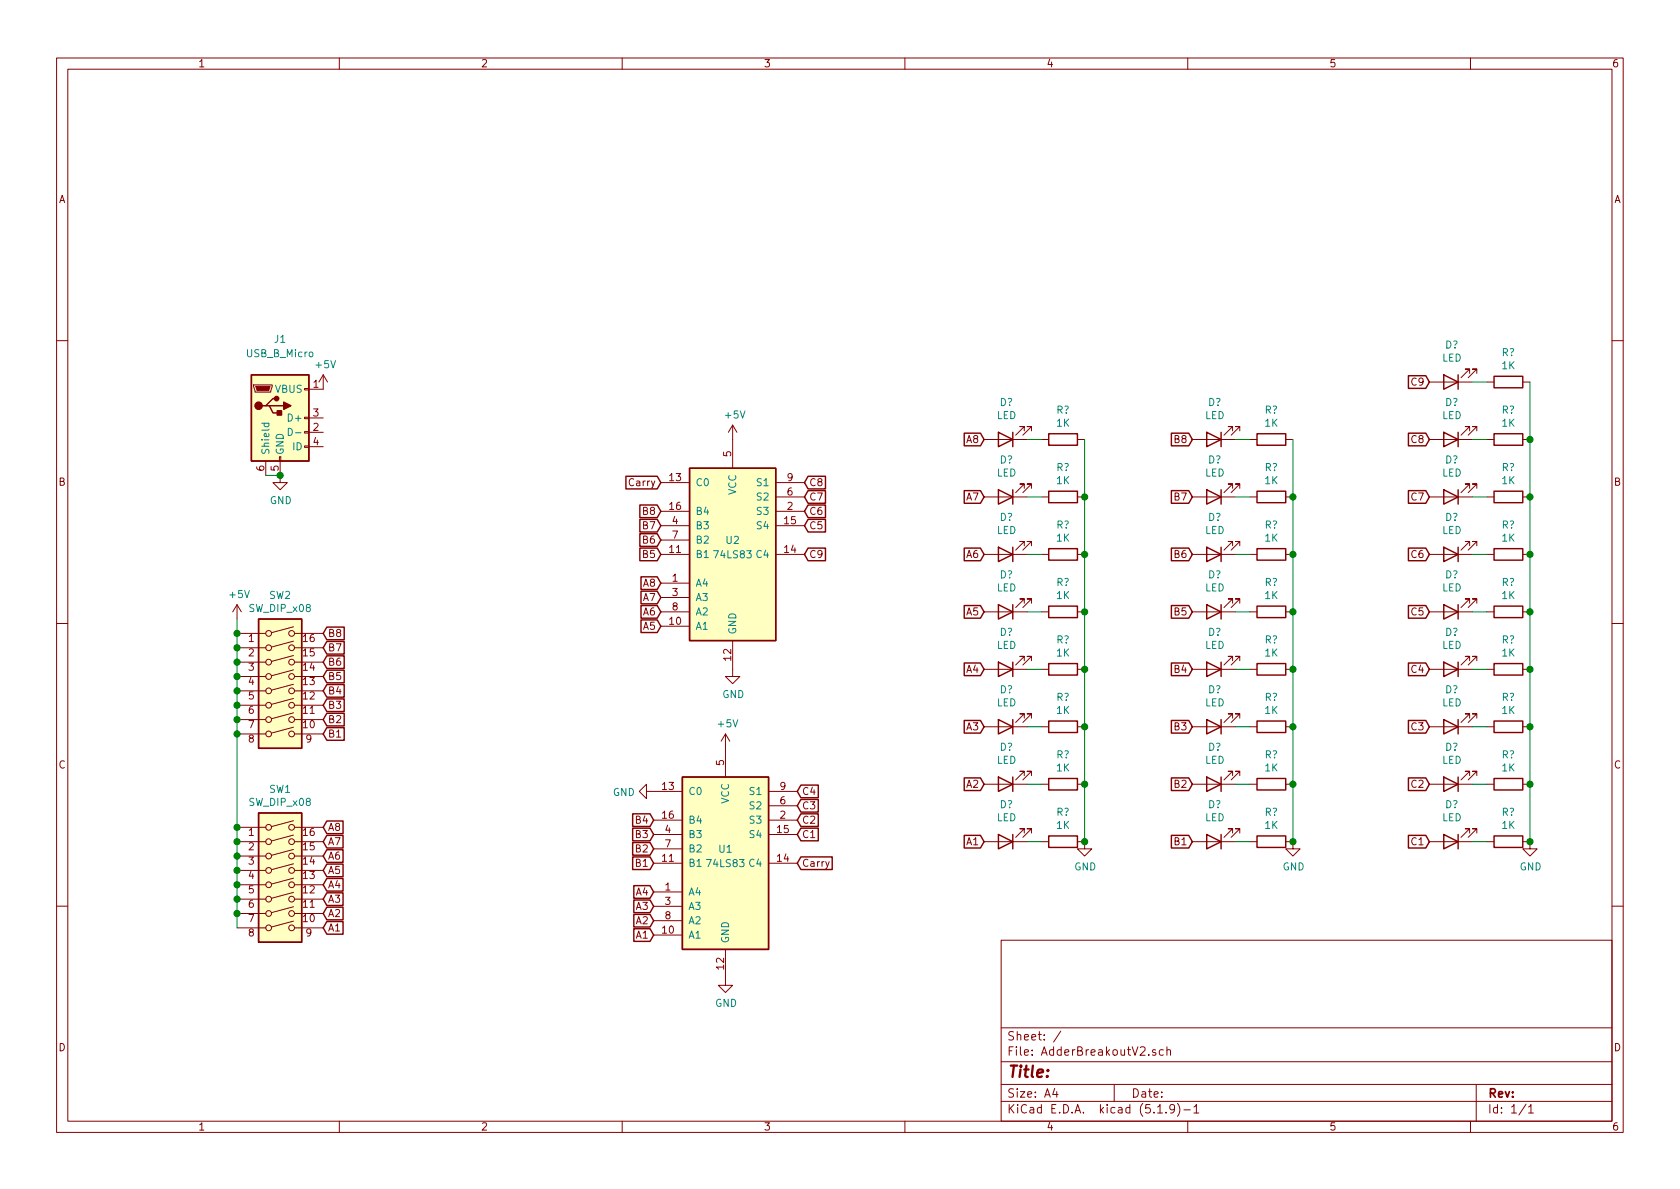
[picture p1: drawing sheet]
<svg xmlns="http://www.w3.org/2000/svg" width="297mm" height="210mm" viewBox="0 0 297 210" stroke-linecap="round" stroke-linejoin="round" font-family="sans-serif">
<g fill="none" stroke="#840000" stroke-width=".18">
<path d="M10 10.3h277v189.9h-277zM12 12.2h273v186.1h-273zM60 10.3v1.9M110 10.3v1.9M160 10.3v1.9M210 10.3v1.9M260 10.3v1.9M10 60.2h2M44.8 68.1h3.3v.2l-.2 1h-2.8zM53.8 78.9h.8v.2h-.8zM53.8 76.3h.8v.3h-.8zM53.8 73.8h.8v.2h-.8z"/>
<path d="M53.8 68.7h.8v.3h-.8zM54.6 76.4h2.5M54.6 73.9h2.5M54.6 79h2.5M57.1 66.3v2.5h-2.5M57.1 66.3l-.7 1.3M57.1 66.3l.8 1.3M129.5 75.2v7.6M129.5 75.2l-.7 1.2M129.5 75.2l.8 1.2M174 77.7h7.6M181.1 76.2v-.8h-.8h.8l-1.5 1.6"/>
<path d="M182.4 76.2v-.8h-.8h.8l-1.6 1.6M184.1 77.7h1.3M190.5 77.7h1.3M210.8 77.7h7.6M217.9 76.2v-.8h-.7h.7l-1.5 1.6M219.2 76.2v-.8h-.8h.8l-1.5 1.6M221 77.7h1.2M227.3 77.7h1.3M252.7 77.7h7.6M252.7 67.6h7.6M259.8 66v-.7h-.7h.7l-1.5 1.5M259.8 76.2v-.8h-.7h.7l-1.5 1.6"/>
<path d="M261.1 66v-.7h-.8h.8l-1.5 1.5M261.1 76.2v-.8h-.8h.8l-1.5 1.6M262.9 77.7h1.3M262.9 67.6h1.3M269.2 77.7h1.3M269.2 67.6h1.3M285 60.2h2M47 81.5v2.6M49.4 80.8h.3v.7h-.3zM49.5 81.5v3.8h1.3l-1.3 1.3-1.2-1.3h1.2M116.8 98h5.1M116.8 85.3h5.1"/>
<path d="M116.8 93h5.1M116.8 90.4h5.1M116.8 95.5h5.1M137.2 98h5M137.2 87.9h5M137.2 85.3h5M137.2 93h5M137.2 90.4h5M174 98h7.6M174 87.9h7.6M181.1 86.4v-.8h-.8h.8l-1.5 1.5M181.1 96.5v-.7h-.8h.8l-1.5 1.5"/>
<path d="M182.4 86.4v-.8h-.8h.8l-1.6 1.5M182.4 96.5v-.7h-.8h.8l-1.6 1.5M184.1 98h1.3M184.1 87.9h1.3M190.5 98h1.3M190.5 87.9h1.3M210.8 98h7.6M210.8 87.9h7.6M217.9 96.5v-.7h-.7h.7l-1.5 1.5M217.9 86.4v-.8h-.7h.7l-1.5 1.5M219.2 96.5v-.7h-.8h.8l-1.5 1.5M219.2 86.4v-.8h-.8h.8l-1.5 1.5"/>
<path d="M221 98h1.2M221 87.9h1.2M227.3 98h1.3M227.3 87.9h1.3M252.7 98h7.6M252.7 87.9h7.6M259.8 96.5v-.7h-.7h.7l-1.5 1.5M259.8 86.4v-.8h-.7h.7l-1.5 1.5M261.1 96.5v-.7h-.8h.8l-1.5 1.5M261.1 86.4v-.8h-.8h.8l-1.5 1.5M262.9 98h1.3M262.9 87.9h1.3"/>
<path d="M269.2 98h1.3M269.2 87.9h1.3M10 110.3h2M41.9 106.9l-.8 1.3M41.9 106.9v2.6M41.9 106.9l.8 1.3M41.9 112h5.1M41.9 119.6h5.1M41.9 117.1h5.1M41.9 114.5h5.1M51.9 118.5l-3.9 1M51.9 115.9l-3.9 1.1"/>
<path d="M51.9 113.4l-3.9 1M51.9 110.8l-3.9 1.1M52.1 112h5M52.1 119.6h5M52.1 117.1h5M52.1 114.5h5M116.8 108.2h5.1M116.8 103.1h5.1M116.8 110.7h5.1M116.8 105.7h5.1M129.5 113.3v6.3h1.3l-1.3 1.3-1.2-1.3h1.2M174 108.2h7.6"/>
<path d="M174 118.4h7.6M181.1 106.7v-.8h-.8h.8l-1.5 1.5M181.1 116.8v-.7h-.8h.8l-1.5 1.5M182.4 106.7v-.8h-.8h.8l-1.6 1.5M182.4 116.8v-.7h-.8h.8l-1.6 1.5M184.1 108.2h1.3M184.1 118.4h1.3M190.5 108.2h1.3M190.5 118.4h1.3M210.8 108.2h7.6M210.8 118.4h7.6M217.9 106.7v-.8h-.7h.7l-1.5 1.5"/>
<path d="M217.9 116.8v-.7h-.7h.7l-1.5 1.5M219.2 106.7v-.8h-.8h.8l-1.5 1.5M219.2 116.8v-.7h-.8h.8l-1.5 1.5M221 108.2h1.2M221 118.4h1.2M227.3 108.2h1.3M227.3 118.4h1.3M252.7 108.2h7.6M252.7 118.4h7.6M259.8 116.8v-.7h-.7h.7l-1.5 1.5M259.8 106.7v-.8h-.7h.7l-1.5 1.5M261.1 116.8v-.7h-.8h.8l-1.5 1.5"/>
<path d="M261.1 106.7v-.8h-.8h.8l-1.5 1.5M262.9 108.2h1.3M262.9 118.4h1.3M269.2 108.2h1.3M269.2 118.4h1.3M285 110.3h2M41.9 127.2h5.1M41.9 124.7h5.1M41.9 122.2h5.1M41.9 129.8h5.1M51.9 128.6l-3.9 1M51.9 126.1l-3.9 1"/>
<path d="M51.9 123.5l-3.9 1.1M51.9 121l-3.9 1M52.1 127.2h5M52.1 124.7h5M52.1 122.2h5M52.1 129.8h5M114.3 139.9v-1.2l-1.3 1.2 1.3 1.3v-1.3h6.3M128.3 129.8l-.8 1.3M128.3 129.8v7.6M128.3 129.8l.7 1.3M135.9 139.9h5.1M174 138.7h7.6"/>
<path d="M174 128.5h7.6M181.1 137.2v-.8h-.8h.8l-1.5 1.5M181.1 127v-.8h-.8h.8l-1.5 1.6M182.4 137.2v-.8h-.8h.8l-1.6 1.5M182.4 127v-.8h-.8h.8l-1.6 1.6M184.1 138.7h1.3M184.1 128.5h1.3M190.5 138.7h1.3M190.5 128.5h1.3M210.8 138.7h7.6M210.8 128.5h7.6M217.9 137.2v-.8h-.7h.7l-1.5 1.5"/>
<path d="M217.9 127v-.8h-.7h.7l-1.5 1.6M219.2 137.2v-.8h-.8h.8l-1.5 1.5M219.2 127v-.8h-.8h.8l-1.5 1.6M221 138.7h1.2M221 128.5h1.2M227.3 138.7h1.3M227.3 128.5h1.3M252.7 138.7h7.6M252.7 128.5h7.6M259.8 127v-.8h-.7h.7l-1.5 1.6M259.8 137.2v-.8h-.7h.7l-1.5 1.5M261.1 127v-.8h-.8h.8l-1.5 1.6"/>
<path d="M261.1 137.2v-.8h-.8h.8l-1.5 1.5M262.9 138.7h1.3M262.9 128.5h1.3M269.2 138.7h1.3M269.2 128.5h1.3M41.9 148.8h5.1M41.9 146.3h5.1M41.9 159h5.1M41.9 156.5h5.1M41.9 153.9h5.1M41.9 151.4h5.1M51.9 157.8l-3.9 1"/>
<path d="M51.9 155.3l-3.9 1M51.9 152.7l-3.9 1.1M51.9 150.2l-3.9 1.1M51.9 147.7l-3.9 1M51.9 145.1l-3.9 1.1M52.1 148.8h5M52.1 146.3h5M52.1 159h5M52.1 156.5h5M52.1 153.9h5M52.1 151.4h5M115.6 157.7h5"/>
<path d="M115.6 152.6h5M115.6 147.6h5M115.6 145h5M115.6 150.1h5M135.9 152.6h5.1M135.9 147.6h5.1M135.9 145h5.1M135.9 142.5h5.1M174 148.8h7.6M181.1 147.3v-.7h-.8h.8l-1.5 1.5M182.4 147.3v-.7h-.8h.8l-1.6 1.5M184.1 148.8h1.3"/>
<path d="M190.5 148.8h1.3v1.3h1.2l-1.2 1.3-1.3-1.3h1.3M210.8 148.8h7.6M217.9 147.3v-.7h-.7h.7l-1.5 1.5M219.2 147.3v-.7h-.8h.8l-1.5 1.5M221 148.8h1.2M227.3 148.8h1.3v1.3h1.3l-1.3 1.3-1.3-1.3h1.3M252.7 148.8h7.6M259.8 147.3v-.7h-.7h.7l-1.5 1.5M261.1 147.3v-.7h-.8h.8l-1.5 1.5M262.9 148.8h1.3M269.2 148.8h1.3v1.3h1.3l-1.3 1.3-1.3-1.3h1.3M10 160.2h2"/>
<path d="M41.9 161.5h5.1M41.9 164.1h5.1M51.9 162.9l-3.9 1M51.9 160.3l-3.9 1.1M52.1 161.5h5M52.1 164.1h5M115.6 165.3h5M115.6 160.3h5M115.6 162.8h5M128.3 167.9v6.3h1.2l-1.2 1.3-1.3-1.3h1.3M177 166.3h108v32h-108zM285 160.2h2"/>
<path d="M60 198.3v1.9M110 198.3v1.9M160 198.3v1.9M177 194.8h108M177 191.8h108M177 187.8h108M177 181.8h108M186.5 192.5l-.4 1h1M186.8 193v1M187.6 182.3l-1.3 2M197 191.8v3M204.3 185.7l-.3-.1-.2 .2v.2l.5 .2v.3h-.5"/>
<path d="M204.7 196.8h.8M205.7 185.7l-.4-.1-.3 .3 .1 .6h.6M206.2 196.7v.1M206.3 185.7l.3-.1 .3 .1 .1 .9M206.3 185.1v1.5M207.7 196l-.1 .1a.48 .48 0 0 1-.6 .1l-.2-.2 .2-.6a.48 .48 0 0 1 .6 .1 1.27 1.27 0 0 1-.2 1.2l-.4 .1M208.2 195.1a1.71 1.71 0 0 1 0 2.3M209.3 196.3h1.2M210 198.3v1.9M211.1 195.8l.4-.5v1.5M211.1 196.8h.9M260 198.3v1.9"/>
<path d="M261 191.8v6.5M269.8 195.2l-1.2 2M270.3 195.8l.4-.5v1.5M270.3 196.8h.8"/>
<circle cx="47.5" cy="117.1" r=".51"/>
<circle cx="47.5" cy="112" r=".51"/>
<circle cx="47.5" cy="119.6" r=".51"/>
<circle cx="47.5" cy="114.5" r=".51"/>
<circle cx="51.6" cy="119.6" r=".51"/>
<circle cx="51.6" cy="114.5" r=".51"/>
<circle cx="51.6" cy="117.1" r=".51"/>
<circle cx="51.6" cy="112" r=".51"/>
<circle cx="47.5" cy="122.2" r=".51"/>
<circle cx="47.5" cy="124.7" r=".51"/>
<circle cx="47.5" cy="127.2" r=".51"/>
<circle cx="47.5" cy="129.8" r=".51"/>
<circle cx="51.6" cy="122.2" r=".51"/>
<circle cx="51.6" cy="124.7" r=".51"/>
<circle cx="51.6" cy="127.2" r=".51"/>
<circle cx="51.6" cy="129.8" r=".51"/>
<circle cx="47.5" cy="146.3" r=".51"/>
<circle cx="47.5" cy="156.5" r=".51"/>
<circle cx="47.5" cy="151.4" r=".51"/>
<circle cx="47.5" cy="153.9" r=".51"/>
<circle cx="47.5" cy="148.8" r=".51"/>
<circle cx="47.5" cy="159" r=".51"/>
<circle cx="51.6" cy="148.8" r=".51"/>
<circle cx="51.6" cy="153.9" r=".51"/>
<circle cx="51.6" cy="151.4" r=".51"/>
<circle cx="51.6" cy="146.3" r=".51"/>
<circle cx="51.6" cy="159" r=".51"/>
<circle cx="51.6" cy="156.5" r=".51"/>
<circle cx="47.5" cy="164.1" r=".51"/>
<circle cx="47.5" cy="161.5" r=".51"/>
<circle cx="51.6" cy="161.5" r=".51"/>
<circle cx="51.6" cy="164.1" r=".51"/>
</g>
<g fill="none" stroke="#840000" stroke-width=".25">
<path d="M44.4 66.3h10.2v15.2h-10.2zM47 71.7h.6l.7 1.3h1.2M47.6 71.7h2.6M48.9 70.5h-.6l-1.3 1.2h-.6M170.5 76.6h2.9l.6 1.1-.6 1.1h-2.9zM176.5 76.4l2.6 1.3-2.6 1.3zM179.1 76.4v2.6M185.4 76.7h5.1v2h-5.1zM207.1 76.6h3.1l.6 1.1-.6 1.1h-3.1zM213.4 76.4l2.5 1.3-2.5 1.3zM215.9 76.4v2.6M222.2 76.7h5.1v2h-5.1z"/>
<path d="M249 66.4h3.1l.6 1.2-.6 1.1h-3.1zM249 76.6h3.1l.6 1.1-.6 1.1h-3.1zM255.3 66.3l2.5 1.3-2.5 1.2zM255.3 76.4l2.5 1.3-2.5 1.3zM257.8 66.3v2.5M257.8 76.4v2.6M264.2 66.5h5v2.1h-5zM264.2 76.7h5v2h-5zM110.7 84.2h5.5l.6 1.1-.6 1.2h-5.5zM113.1 89.3h3.1l.6 1.1-.6 1.1h-3.1zM113.1 96.9h3.1l.6 1.1-.6 1.2h-3.1zM113.1 94.4h3.1l.6 1.1-.6 1.1h-3.1z"/>
<path d="M113.1 91.8h3.1l.6 1.2-.6 1.1h-3.1zM121.9 82.8h15.3v30.5h-15.3zM142.9 96.9h3v2.3h-3l-.7-1.2zM142.9 84.2h3v2.3h-3l-.7-1.2zM142.9 86.8h3v2.2h-3l-.7-1.1zM142.9 89.3h3v2.2h-3l-.7-1.1zM142.9 91.8h3v2.3h-3l-.7-1.1zM170.5 86.8h2.9l.6 1.1-.6 1.1h-2.9zM170.5 96.9h2.9l.6 1.1-.6 1.2h-2.9zM176.5 86.6l2.6 1.3-2.6 1.2zM176.5 96.8l2.6 1.2-2.6 1.3zM179.1 86.6v2.5"/>
<path d="M179.1 96.8v2.5M185.4 86.9h5.1v2h-5.1zM185.4 97h5.1v2.1h-5.1zM207.1 96.9h3.1l.6 1.1-.6 1.2h-3.1zM207.1 86.8h3.1l.6 1.1-.6 1.1h-3.1zM213.4 96.8l2.5 1.2-2.5 1.3zM213.4 86.6l2.5 1.3-2.5 1.2zM215.9 86.6v2.5M215.9 96.8v2.5M222.2 97h5.1v2.1h-5.1zM222.2 86.9h5.1v2h-5.1zM249 86.8h3.1l.6 1.1-.6 1.1h-3.1z"/>
<path d="M249 96.9h3.1l.6 1.1-.6 1.2h-3.1zM255.3 96.8l2.5 1.2-2.5 1.3zM255.3 86.6l2.5 1.3-2.5 1.2zM257.8 86.6v2.5M257.8 96.8v2.5M264.2 97h5v2.1h-5zM264.2 86.9h5v2h-5zM45.7 109.5h7.6v22.8h-7.6zM57.8 118.5h3.1v2.2h-3.1l-.7-1.1zM57.8 116h3.1v2.2h-3.1l-.7-1.1zM57.8 113.4h3.1v2.3h-3.1l-.7-1.2zM57.8 110.9h3.1v2.2h-3.1l-.7-1.1z"/>
<path d="M113.3 107.1h2.9l.6 1.1-.6 1.1h-2.9zM113.3 109.6h2.9l.6 1.1-.6 1.2h-2.9zM113.3 104.5h2.9l.6 1.2-.6 1.1h-2.9zM113.3 102h2.9l.6 1.1-.6 1.1h-2.9zM170.5 107.1h2.9l.6 1.1-.6 1.1h-2.9zM170.5 117.2h2.9l.6 1.2-.6 1.1h-2.9zM176.5 106.9l2.6 1.3-2.6 1.3zM176.5 117.1l2.6 1.3-2.6 1.2zM179.1 106.9v2.6M179.1 117.1v2.5M185.4 107.2h5.1v2h-5.1zM185.4 117.3h5.1v2.1h-5.1z"/>
<path d="M207.1 107.1h3.1l.6 1.1-.6 1.1h-3.1zM207.1 117.2h3.1l.6 1.2-.6 1.1h-3.1zM213.4 106.9l2.5 1.3-2.5 1.3zM213.4 117.1l2.5 1.3-2.5 1.2zM215.9 106.9v2.6M215.9 117.1v2.5M222.2 107.2h5.1v2h-5.1zM222.2 117.3h5.1v2.1h-5.1zM249 107.1h3.1l.6 1.1-.6 1.1h-3.1zM249 117.2h3.1l.6 1.2-.6 1.1h-3.1zM255.3 117.1l2.5 1.3-2.5 1.2zM255.3 106.9l2.5 1.3-2.5 1.3z"/>
<path d="M257.8 106.9v2.6M257.8 117.1v2.5M264.2 117.3h5v2.1h-5zM264.2 107.2h5v2h-5zM57.8 128.7h3.1v2.2h-3.1l-.7-1.1zM57.8 126.1h3.1v2.3h-3.1l-.7-1.2zM57.8 123.6h3.1v2.2h-3.1l-.7-1.1zM57.8 121.1h3.1v2.2h-3.1l-.7-1.1zM120.6 137.4h15.3v30.5h-15.3zM141.6 138.8h3.1v2.3h-3.1l-.6-1.2zM170.5 137.6h2.9l.6 1.1-.6 1.1h-2.9zM170.5 127.4h2.9l.6 1.1-.6 1.1h-2.9z"/>
<path d="M176.5 137.4l2.6 1.3-2.6 1.2zM176.5 127.2l2.6 1.3-2.6 1.3zM179.1 127.2v2.6M179.1 137.4v2.5M185.4 137.7h5.1v2h-5.1zM185.4 127.5h5.1v2h-5.1zM207.1 127.4h3.1l.6 1.1-.6 1.1h-3.1zM207.1 137.6h3.1l.6 1.1-.6 1.1h-3.1zM213.4 137.4l2.5 1.3-2.5 1.2zM213.4 127.2l2.5 1.3-2.5 1.3zM215.9 127.2v2.6M215.9 137.4v2.5"/>
<path d="M222.2 137.7h5.1v2h-5.1zM222.2 127.5h5.1v2h-5.1zM249 127.4h3.1l.6 1.1-.6 1.1h-3.1zM249 137.6h3.1l.6 1.1-.6 1.1h-3.1zM255.3 127.2l2.5 1.3-2.5 1.3zM255.3 137.4l2.5 1.3-2.5 1.2zM257.8 127.2v2.6M257.8 137.4v2.5M264.2 127.5h5v2h-5zM264.2 137.7h5v2h-5zM45.7 143.8h7.6v22.8h-7.6zM57.8 150.3h2.9v2.2h-2.9l-.7-1.1z"/>
<path d="M57.8 152.8h2.9v2.2h-2.9l-.7-1.1zM57.8 155.3h2.9v2.3h-2.9l-.7-1.1zM57.8 157.9h2.9v2.2h-2.9l-.7-1.1zM57.8 147.7h2.9v2.3h-2.9l-.7-1.2zM57.8 145.2h2.9v2.2h-2.9l-.7-1.1zM111.9 146.5h3l.7 1.1-.7 1.1h-3zM111.9 151.5h3l.7 1.1-.7 1.2h-3zM111.9 149h3l.7 1.1-.7 1.1h-3zM111.9 143.9h3l.7 1.1-.7 1.1h-3zM112.1 159.2h2.8l.7 1.1-.7 1.1h-2.8zM112.1 156.6h2.8l.7 1.1-.7 1.1h-2.8zM141.6 143.9h3.1v2.2h-3.1l-.6-1.1z"/>
<path d="M141.6 141.4h3.1v2.2h-3.1l-.6-1.1zM141.6 146.5h3.1v2.2h-3.1l-.6-1.1zM141.6 151.5h5.5v2.3h-5.5l-.6-1.2zM170.5 147.7h2.9l.6 1.1-.6 1.2h-2.9zM176.5 147.6l2.6 1.2-2.6 1.3zM179.1 147.6v2.5M185.4 147.8h5.1v2.1h-5.1zM207.1 147.7h3.1l.6 1.1-.6 1.2h-3.1zM213.4 147.6l2.5 1.2-2.5 1.3zM215.9 147.6v2.5M222.2 147.8h5.1v2.1h-5.1zM249 147.7h3.1l.6 1.1-.6 1.2h-3.1z"/>
<path d="M255.3 147.6l2.5 1.2-2.5 1.3zM257.8 147.6v2.5M264.2 147.8h5v2.1h-5zM57.8 160.4h2.9v2.3h-2.9l-.7-1.2zM57.8 163h2.9v2.2h-2.9l-.7-1.1zM112.1 164.2h2.8l.7 1.1-.7 1.2h-2.8zM112.1 161.7h2.8l.7 1.1-.7 1.1h-2.8z"/>
</g>
<g fill="#ffffc2" stroke="#ffffc2" stroke-width=".18">
<path d="M44.4 66.3h10.2v15.2h-10.2z"/>
<path d="M121.9 82.8h15.3v30.5h-15.3z"/>
<path d="M120.6 137.4h15.3v30.5h-15.3z"/>
<path d="M45.7 143.8h7.6v22.8h-7.6z"/>
<path d="M45.7 109.5h7.6v22.8h-7.6z"/>
</g>
<g fill="#840000" stroke="#840000" stroke-width=".25">
<path d="M49 72.6h.8v.8h-.8z"/>
<path d="M50.2 71.1l1.2 .6-1.2 .7z"/>
<circle cx="45.7" cy="71.7" r=".63"/>
<circle cx="48.9" cy="70.5" r=".38"/>
</g>
<path d="M45.2 68.3h2.6l-.3 .8h-2z" fill="#840000" stroke="#840000" stroke-width=".18"/>
<path d="M46.3 74.8h1.2M46.8 74.8l-.1 .4 .2 .3 .6-.1v-.6M51 75.7a.64 .64 0 0 1 .7 .7 .64 .64 0 0 1-.7 .6zM52.2 76.5h1" fill="none" stroke="#008484" stroke-width=".18"/>
<g fill="none" stroke="#008400" stroke-width=".18">
<path d="M181.6 77.7h2.5M191.8 77.7v71.1M218.4 77.7h2.6M228.6 77.7v71.1M260.3 77.7h2.6M260.3 67.6h2.6M270.5 67.6v81.2M47 84.1h2.5M181.6 98h2.5M181.6 87.9h2.5M218.4 98h2.6M218.4 87.9h2.6"/>
<path d="M260.3 98h2.6M260.3 87.9h2.6M41.9 109.5v54.6M181.6 118.4h2.5M181.6 108.2h2.5M218.4 118.4h2.6M218.4 108.2h2.6M260.3 118.4h2.6M260.3 108.2h2.6M181.6 138.7h2.5M181.6 128.5h2.5M218.4 138.7h2.6"/>
<path d="M218.4 128.5h2.6M260.3 138.7h2.6M260.3 128.5h2.6M181.6 148.8h2.5M218.4 148.8h2.6M260.3 148.8h2.6"/>
</g>
<g fill="#008400" stroke="#008400" stroke-width=".25">
<circle cx="41.9" cy="122.2" r=".51"/>
<circle cx="49.5" cy="84.1" r=".51"/>
<circle cx="41.9" cy="124.7" r=".51"/>
<circle cx="41.9" cy="127.2" r=".51"/>
<circle cx="41.9" cy="129.8" r=".51"/>
<circle cx="41.9" cy="119.6" r=".51"/>
<circle cx="41.9" cy="146.3" r=".51"/>
<circle cx="41.9" cy="148.8" r=".51"/>
<circle cx="41.9" cy="151.4" r=".51"/>
<circle cx="41.9" cy="114.5" r=".51"/>
<circle cx="41.9" cy="153.9" r=".51"/>
<circle cx="41.9" cy="156.5" r=".51"/>
<circle cx="41.9" cy="159" r=".51"/>
<circle cx="41.9" cy="112" r=".51"/>
<circle cx="41.9" cy="161.5" r=".51"/>
<circle cx="41.9" cy="117.1" r=".51"/>
<circle cx="228.6" cy="138.7" r=".51"/>
<circle cx="191.8" cy="138.7" r=".51"/>
<circle cx="191.8" cy="128.5" r=".51"/>
<circle cx="228.6" cy="87.9" r=".51"/>
<circle cx="191.8" cy="118.4" r=".51"/>
<circle cx="228.6" cy="98" r=".51"/>
<circle cx="228.6" cy="108.2" r=".51"/>
<circle cx="191.8" cy="108.2" r=".51"/>
<circle cx="228.6" cy="118.4" r=".51"/>
<circle cx="228.6" cy="128.5" r=".51"/>
<circle cx="191.8" cy="98" r=".51"/>
<circle cx="270.5" cy="148.8" r=".51"/>
<circle cx="191.8" cy="87.9" r=".51"/>
<circle cx="270.5" cy="77.7" r=".51"/>
<circle cx="270.5" cy="87.9" r=".51"/>
<circle cx="270.5" cy="98" r=".51"/>
<circle cx="270.5" cy="108.2" r=".51"/>
<circle cx="270.5" cy="118.4" r=".51"/>
<circle cx="270.5" cy="128.5" r=".51"/>
<circle cx="270.5" cy="138.7" r=".51"/>
<circle cx="191.8" cy="148.8" r=".51"/>
<circle cx="228.6" cy="148.8" r=".51"/>
</g>
<text font-size="2.8" fill="#840000" x="178" y="190.5">Title:</text>
<g font-size="2.1" fill="#840000">
<text x="178" y="184">Sheet: /</text>
<text x="178" y="186.7">File: AdderBreakoutV2.sch</text>
<text x="178" y="196.9">KiCad E.D.A. kicad (5.1.9)-1</text>
<text x="178" y="194.1">Size: A4</text>
<text x="200" y="194.1">Date:</text>
<text x="263" y="194.1">Rev:</text>
<text x="263" y="196.9">Id: 1/1</text>
</g>
<g font-size="1.8" fill="#840000">
<text x="35" y="11.9">1</text>
<text x="85" y="11.9">2</text>
<text x="135" y="11.9">3</text>
<text x="185" y="11.9">4</text>
<text x="235" y="11.9">5</text>
<text x="285" y="11.9">6</text>
<text x="10.4" y="35.9">A</text>
<text x="285.4" y="35.9">A</text>
<text x="55.4" y="68.6">1</text>
<text x="249.7" y="68.2">C9</text>
<text x="55.4" y="76.2">2</text>
<text x="55.4" y="73.7">3</text>
<text x="46.7" y="83.3" transform="rotate(-90 46.7 83.3)">6</text>
<text x="49.3" y="83.3" transform="rotate(-90 49.3 83.3)">5</text>
<text x="55.4" y="78.7">4</text>
<text x="129.3" y="80.7" transform="rotate(-90 129.3 80.7)">5</text>
<text x="170.9" y="78.4">A8</text>
<text x="207.8" y="78.4">B8</text>
<text x="249.7" y="78.4">C8</text>
<text x="10.4" y="85.9">B</text>
<text x="111.4" y="86">Carry</text>
<text x="118.4" y="85.1">13</text>
<text x="139.2" y="87.6">6</text>
<text x="139.2" y="85.1">9</text>
<text x="143" y="86">C8</text>
<text x="143" y="88.5">C7</text>
<text x="170.9" y="88.5">A7</text>
<text x="207.8" y="88.5">B7</text>
<text x="249.7" y="88.5">C7</text>
<text x="285.4" y="85.9">B</text>
<text x="113.8" y="91.1">B8</text>
<text x="113.8" y="93.6">B7</text>
<text x="118.4" y="90.2">16</text>
<text x="118.9" y="92.7">4</text>
<text x="118.9" y="95.2">7</text>
<text x="138.7" y="92.7">15</text>
<text x="139.2" y="90.2">2</text>
<text x="143" y="91.1">C6</text>
<text x="143" y="93.6">C5</text>
<text x="113.8" y="98.7">B5</text>
<text x="113.8" y="96.1">B6</text>
<text x="118.4" y="97.8">11</text>
<text x="138.7" y="97.8">14</text>
<text x="143" y="98.7">C9</text>
<text x="170.9" y="98.7">A6</text>
<text x="207.8" y="98.7">B6</text>
<text x="249.7" y="98.7">C6</text>
<text x="113.8" y="106.3">A7</text>
<text x="113.8" y="103.8">A8</text>
<text x="118.9" y="102.9">1</text>
<text x="118.9" y="105.4">3</text>
<text x="118.9" y="107.9">8</text>
<text x="44" y="113.5">1</text>
<text x="53.6" y="113.5">16</text>
<text x="57.9" y="112.6">B8</text>
<text x="113.8" y="108.8">A6</text>
<text x="113.8" y="111.4">A5</text>
<text x="118.4" y="110.5">10</text>
<text x="170.9" y="108.8">A5</text>
<text x="207.8" y="108.8">B5</text>
<text x="249.7" y="108.8">C5</text>
<text x="44" y="116.1">2</text>
<text x="44" y="118.6">3</text>
<text x="53.6" y="118.6">14</text>
<text x="53.6" y="116.1">15</text>
<text x="57.9" y="117.7">B6</text>
<text x="57.9" y="115.2">B7</text>
<text x="129.3" y="116.8" transform="rotate(-90 129.3 116.8)">12</text>
<text x="170.9" y="119">A4</text>
<text x="207.8" y="119">B4</text>
<text x="249.7" y="119">C4</text>
<text x="44" y="121.2">4</text>
<text x="44" y="123.7">5</text>
<text x="53.6" y="123.7">12</text>
<text x="53.6" y="121.2">13</text>
<text x="57.9" y="125.3">B3</text>
<text x="57.9" y="122.8">B4</text>
<text x="57.9" y="120.3">B5</text>
<text x="44" y="126.2">6</text>
<text x="44" y="128.8">7</text>
<text x="44" y="131.3">8</text>
<text x="53.6" y="128.8">10</text>
<text x="53.6" y="126.2">11</text>
<text x="54.1" y="131.3">9</text>
<text x="57.9" y="130.4">B1</text>
<text x="57.9" y="127.9">B2</text>
<text x="170.9" y="129.2">A3</text>
<text x="207.8" y="129.2">B3</text>
<text x="249.7" y="129.2">C3</text>
<text x="10.4" y="135.9">C</text>
<text x="128" y="135.4" transform="rotate(-90 128 135.4)">5</text>
<text x="285.4" y="135.9">C</text>
<text x="117.1" y="139.7">13</text>
<text x="137.9" y="142.2">6</text>
<text x="137.9" y="139.7">9</text>
<text x="141.8" y="143.1">C3</text>
<text x="141.8" y="140.6">C4</text>
<text x="170.9" y="139.3">A2</text>
<text x="207.8" y="139.3">B2</text>
<text x="249.7" y="139.3">C2</text>
<text x="44" y="147.8">1</text>
<text x="53.6" y="147.8">16</text>
<text x="57.9" y="149.5">A7</text>
<text x="57.9" y="146.9">A8</text>
<text x="112.5" y="148.2">B3</text>
<text x="112.5" y="145.7">B4</text>
<text x="117.1" y="144.8">16</text>
<text x="117.6" y="147.3">4</text>
<text x="117.6" y="149.9">7</text>
<text x="137.5" y="147.3">15</text>
<text x="137.9" y="144.8">2</text>
<text x="141.8" y="145.7">C2</text>
<text x="141.8" y="148.2">C1</text>
<text x="170.9" y="149.5">A1</text>
<text x="207.8" y="149.5">B1</text>
<text x="249.7" y="149.5">C1</text>
<text x="44" y="150.4">2</text>
<text x="44" y="152.9">3</text>
<text x="44" y="155.4">4</text>
<text x="53.6" y="155.4">13</text>
<text x="53.6" y="152.9">14</text>
<text x="53.6" y="150.4">15</text>
<text x="57.9" y="152">A6</text>
<text x="57.9" y="154.6">A5</text>
<text x="112.5" y="153.3">B1</text>
<text x="112.5" y="150.7">B2</text>
<text x="117.1" y="152.4">11</text>
<text x="137.5" y="152.4">14</text>
<text x="141.8" y="153.3">Carry</text>
<text x="44" y="158">5</text>
<text x="44" y="160.5">6</text>
<text x="53.6" y="160.5">11</text>
<text x="53.6" y="158">12</text>
<text x="57.9" y="157.1">A4</text>
<text x="57.9" y="159.6">A3</text>
<text x="112.5" y="160.9">A3</text>
<text x="112.5" y="158.4">A4</text>
<text x="117.6" y="157.5">1</text>
<text x="117.6" y="160">3</text>
<text x="44" y="163.1">7</text>
<text x="44" y="165.6">8</text>
<text x="53.6" y="163.1">10</text>
<text x="54.1" y="165.6">9</text>
<text x="57.9" y="162.2">A2</text>
<text x="57.9" y="164.7">A1</text>
<text x="112.5" y="166">A1</text>
<text x="112.5" y="163.4">A2</text>
<text x="117.1" y="165.1">10</text>
<text x="117.6" y="162.6">8</text>
<text x="128" y="171.4" transform="rotate(-90 128 171.4)">12</text>
<text x="10.4" y="185.9">D</text>
<text x="285.4" y="185.9">D</text>
<text x="35" y="199.9">1</text>
<text x="85" y="199.9">2</text>
<text x="135" y="199.9">3</text>
<text x="185" y="199.9">4</text>
<text x="235" y="199.9">5</text>
<text x="285" y="199.9">6</text>
</g>
<g font-size="1.8" fill="#008484">
<text x="43.7" y="63.2">USB_B_Micro</text>
<text x="48.6" y="60.6">J1</text>
<text x="55.9" y="65.1">+5V</text>
<text x="255" y="64">LED</text>
<text x="255.5" y="61.6">D?</text>
<text x="265.5" y="63">R?</text>
<text x="265.6" y="65.3">1K</text>
<text x="48.7" y="69.5">VBUS</text>
<text x="176.8" y="71.8">D?</text>
<text x="213.6" y="71.8">D?</text>
<text x="255.5" y="71.8">D?</text>
<text x="51.3" y="74.5">D+</text>
<text x="128.3" y="74">+5V</text>
<text x="176.2" y="74.1">LED</text>
<text x="186.8" y="73.1">R?</text>
<text x="186.8" y="75.5">1K</text>
<text x="213.1" y="74.1">LED</text>
<text x="223.6" y="73.1">R?</text>
<text x="223.7" y="75.5">1K</text>
<text x="255" y="74.1">LED</text>
<text x="265.5" y="73.1">R?</text>
<text x="265.6" y="75.5">1K</text>
<text x="47.6" y="80.5" transform="rotate(-90 47.6 80.5)">Shield</text>
<text x="50.2" y="80.5" transform="rotate(-90 50.2 80.5)">GND</text>
<text x="51.8" y="79.6">ID</text>
<text x="176.8" y="82">D?</text>
<text x="186.8" y="83.3">R?</text>
<text x="213.6" y="82">D?</text>
<text x="223.6" y="83.3">R?</text>
<text x="255.5" y="82">D?</text>
<text x="265.5" y="83.3">R?</text>
<text x="47.7" y="89.1">GND</text>
<text x="122.9" y="86">C0</text>
<text x="130.2" y="87.5" transform="rotate(-90 130.2 87.5)">VCC</text>
<text x="134" y="88.5">S2</text>
<text x="134" y="86">S1</text>
<text x="176.2" y="84.3">LED</text>
<text x="186.8" y="85.6">1K</text>
<text x="213.1" y="84.3">LED</text>
<text x="223.7" y="85.6">1K</text>
<text x="255" y="84.3">LED</text>
<text x="265.6" y="85.6">1K</text>
<text x="122.9" y="91.1">B4</text>
<text x="122.9" y="93.6">B3</text>
<text x="134" y="93.6">S4</text>
<text x="134" y="91.1">S3</text>
<text x="176.2" y="94.4">LED</text>
<text x="176.8" y="92.1">D?</text>
<text x="186.8" y="93.5">R?</text>
<text x="186.8" y="95.8">1K</text>
<text x="213.1" y="94.4">LED</text>
<text x="213.6" y="92.1">D?</text>
<text x="223.6" y="93.5">R?</text>
<text x="223.7" y="95.8">1K</text>
<text x="255" y="94.4">LED</text>
<text x="255.5" y="92.1">D?</text>
<text x="265.5" y="93.5">R?</text>
<text x="265.6" y="95.8">1K</text>
<text x="122.9" y="98.7">B1</text>
<text x="122.9" y="96.1">B2</text>
<text x="126.4" y="98.7">74LS83</text>
<text x="128.4" y="96.2">U2</text>
<text x="133.9" y="98.7">C4</text>
<text x="40.7" y="105.8">+5V</text>
<text x="47.6" y="105.9">SW2</text>
<text x="122.9" y="103.8">A4</text>
<text x="122.9" y="106.3">A3</text>
<text x="176.2" y="104.6">LED</text>
<text x="176.8" y="102.3">D?</text>
<text x="186.8" y="103.6">R?</text>
<text x="186.8" y="105.9">1K</text>
<text x="213.1" y="104.6">LED</text>
<text x="213.6" y="102.3">D?</text>
<text x="223.6" y="103.6">R?</text>
<text x="223.7" y="105.9">1K</text>
<text x="255" y="104.6">LED</text>
<text x="255.5" y="102.3">D?</text>
<text x="265.5" y="103.6">R?</text>
<text x="265.6" y="105.9">1K</text>
<text x="44.2" y="108.2">SW_DIP_x08</text>
<text x="122.9" y="111.4">A1</text>
<text x="122.9" y="108.8">A2</text>
<text x="130.2" y="112.3" transform="rotate(-90 130.2 112.3)">GND</text>
<text x="176.8" y="112.4">D?</text>
<text x="186.8" y="113.8">R?</text>
<text x="213.6" y="112.4">D?</text>
<text x="223.6" y="113.8">R?</text>
<text x="255.5" y="112.4">D?</text>
<text x="265.5" y="113.8">R?</text>
<text x="176.2" y="114.8">LED</text>
<text x="186.8" y="116.1">1K</text>
<text x="213.1" y="114.8">LED</text>
<text x="223.7" y="116.1">1K</text>
<text x="255" y="114.8">LED</text>
<text x="265.6" y="116.1">1K</text>
<text x="127.7" y="123.4">GND</text>
<text x="176.2" y="124.9">LED</text>
<text x="176.8" y="122.6">D?</text>
<text x="186.8" y="123.9">R?</text>
<text x="213.1" y="124.9">LED</text>
<text x="213.6" y="122.6">D?</text>
<text x="223.6" y="123.9">R?</text>
<text x="255" y="124.9">LED</text>
<text x="255.5" y="122.6">D?</text>
<text x="265.5" y="123.9">R?</text>
<text x="127.1" y="128.6">+5V</text>
<text x="186.8" y="126.3">1K</text>
<text x="223.7" y="126.3">1K</text>
<text x="265.6" y="126.3">1K</text>
<text x="176.2" y="135.1">LED</text>
<text x="176.8" y="132.8">D?</text>
<text x="186.8" y="134.1">R?</text>
<text x="186.8" y="136.4">1K</text>
<text x="213.1" y="135.1">LED</text>
<text x="213.6" y="132.8">D?</text>
<text x="223.6" y="134.1">R?</text>
<text x="223.7" y="136.4">1K</text>
<text x="255" y="135.1">LED</text>
<text x="255.5" y="132.8">D?</text>
<text x="265.5" y="134.1">R?</text>
<text x="265.6" y="136.4">1K</text>
<text x="44.2" y="142.5">SW_DIP_x08</text>
<text x="47.6" y="140.2">SW1</text>
<text x="108.4" y="140.8">GND</text>
<text x="121.7" y="140.6">C0</text>
<text x="128.9" y="142.2" transform="rotate(-90 128.9 142.2)">VCC</text>
<text x="132.7" y="143.1">S2</text>
<text x="132.7" y="140.6">S1</text>
<text x="176.8" y="142.9">D?</text>
<text x="213.6" y="142.9">D?</text>
<text x="255.5" y="142.9">D?</text>
<text x="121.7" y="145.7">B4</text>
<text x="121.7" y="148.2">B3</text>
<text x="132.7" y="148.2">S4</text>
<text x="132.7" y="145.7">S3</text>
<text x="176.2" y="145.2">LED</text>
<text x="186.8" y="144.3">R?</text>
<text x="186.8" y="146.6">1K</text>
<text x="213.1" y="145.2">LED</text>
<text x="223.6" y="144.3">R?</text>
<text x="223.7" y="146.6">1K</text>
<text x="255" y="145.2">LED</text>
<text x="265.5" y="144.3">R?</text>
<text x="265.6" y="146.6">1K</text>
<text x="121.7" y="153.3">B1</text>
<text x="121.7" y="150.7">B2</text>
<text x="125.2" y="153.3">74LS83</text>
<text x="127.2" y="150.8">U1</text>
<text x="132.6" y="153.3">C4</text>
<text x="189.9" y="153.9">GND</text>
<text x="226.8" y="153.9">GND</text>
<text x="268.7" y="153.9">GND</text>
<text x="121.7" y="158.4">A4</text>
<text x="121.7" y="160.9">A3</text>
<text x="121.7" y="166">A1</text>
<text x="121.7" y="163.4">A2</text>
<text x="128.9" y="166.9" transform="rotate(-90 128.9 166.9)">GND</text>
<text x="126.4" y="178">GND</text>
</g>
</svg>
